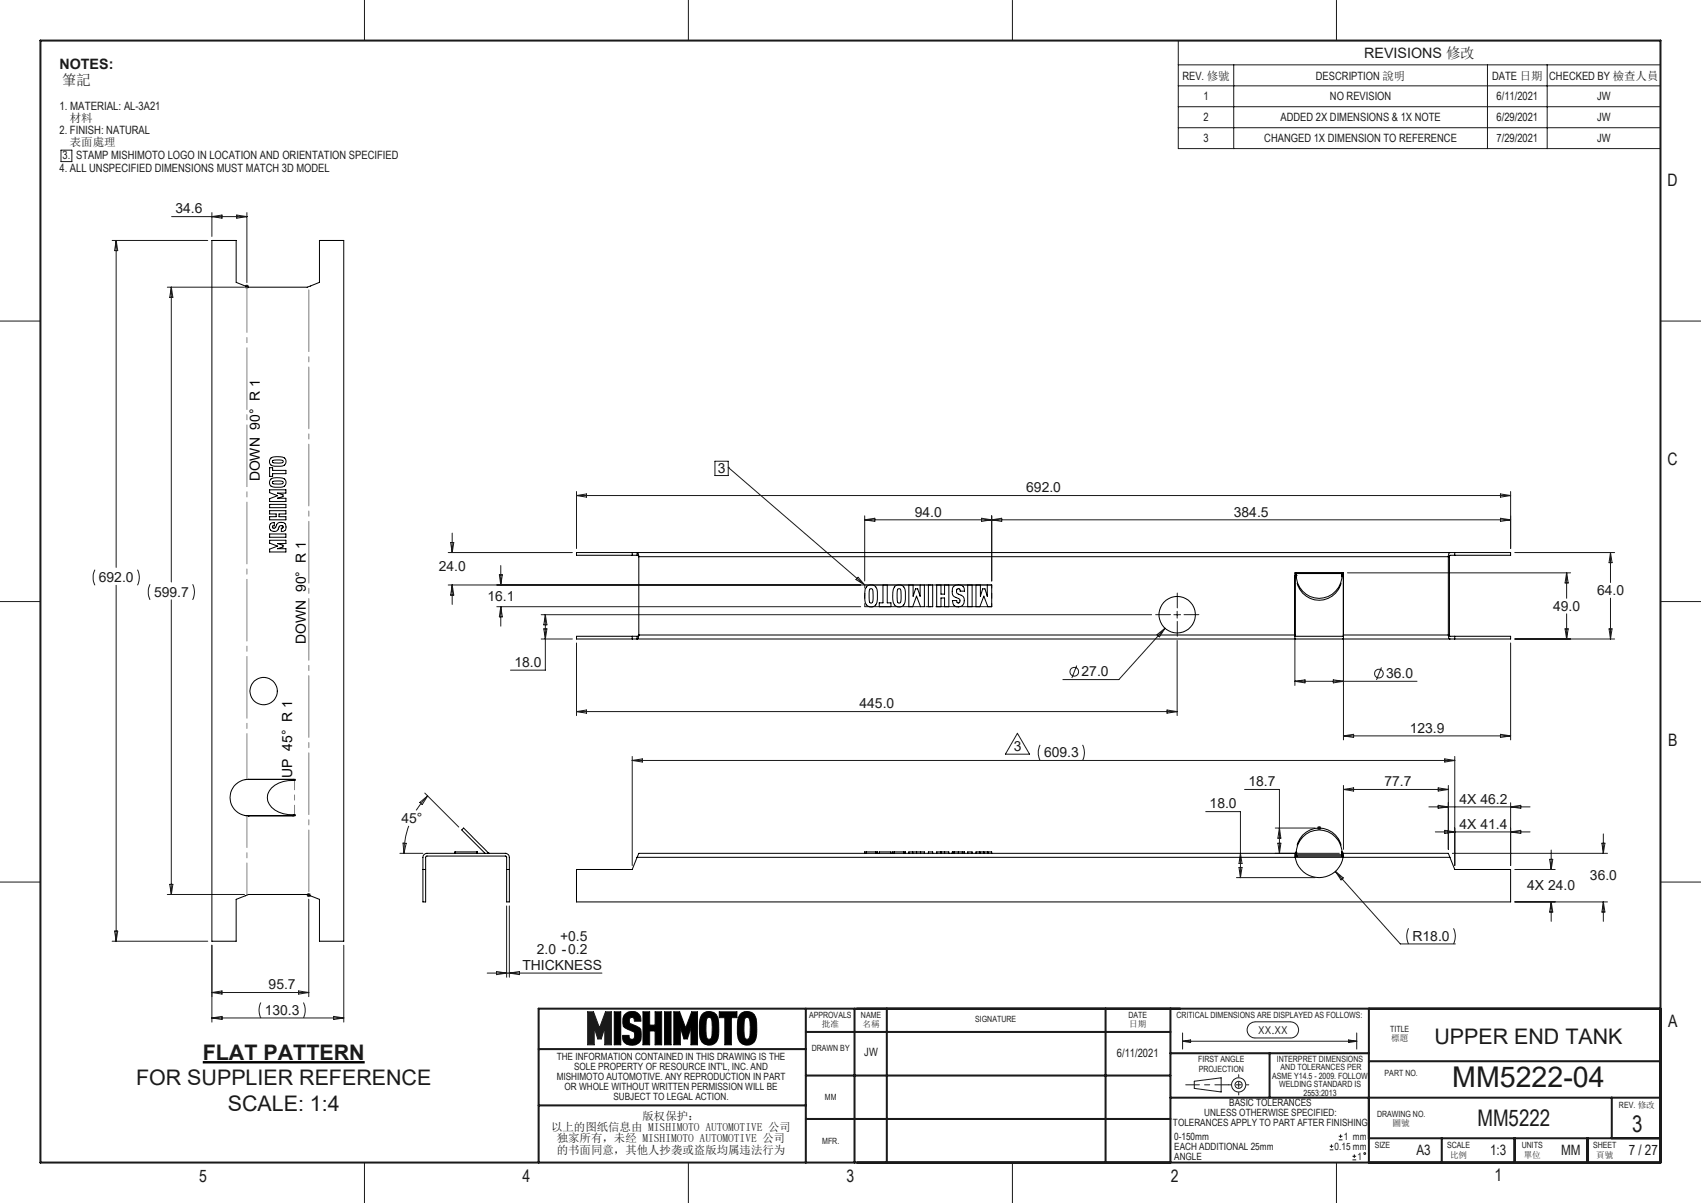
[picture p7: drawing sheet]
<svg xmlns="http://www.w3.org/2000/svg" width="420mm" height="297mm" viewBox="0 0 420 297" stroke-linecap="round" stroke-linejoin="round" font-family="sans-serif">
<g fill="none" stroke="#191924" stroke-width=".25">
<path d="M90 0v10M170 0v10M250 0v10M330 0v10M0 79.3h10M410 79.3h10M0 148.5h10M410 148.5h10M0 217.8h10M410 217.8h10M145.1 249.8h1.4l1.5 4 1.5-4h1.5v8.1h-1.7v-4.2l-.9 2.8h-.8l-.9-2.8v4.2h-1.6zM151.7 249.8h1.6v8.1h-1.6z"/>
<path d="M154.1 250.6a2.28 2.28 0 0 1 2.7-.8 2.28 2.28 0 0 1 1.5 2.3h-1.7l-.1-.7a.79 .79 0 0 0-1.2 .4 .79 .79 0 0 0 .7 1l1.9 .9 .3 .5 .1 1.1a2.23 2.23 0 0 1-2.8 2.7 1.95 1.95 0 0 1-1.8-2.4h1.6a.78 .78 0 0 0 .5 1h.5a1.38 1.38 0 0 0 .1-1.9l-2.2-1a2.99 2.99 0 0 1-.1-3.1zM158.8 249.8h1.6v3.3h1.3v-3.3h1.7v8.1h-1.7v-3.4h-1.3v3.4h-1.6zM164.1 249.8h1.6v8.1h-1.6zM166.4 249.8h1.4l1.5 4 1.5-4h1.4v8.1h-1.6v-4.2l-.9 2.8h-.8l-.9-2.8v4.2h-1.6zM173.3 250.5a2.41 2.41 0 0 1 2.8-.5 2.41 2.41 0 0 1 1.3 2.6 8.3 8.3 0 0 1-.5 4.6 2.41 2.41 0 0 1-2.9 .6 2.41 2.41 0 0 1-1.3-2.6 8.2 8.2 0 0 1 .6-4.7zM174.7 251.2h.7l.2 .3 .3 2a4.3 4.3 0 0 1-.5 3h-.7a5.6 5.6 0 0 1-.4-3.7l.2-1.3zM177.6 249.8h4.4v1.4h-1.4v6.7h-1.6v-6.7h-1.4zM182.7 250.5a2.41 2.41 0 0 1 2.8-.5 2.41 2.41 0 0 1 1.3 2.6 8.3 8.3 0 0 1-.5 4.6 2.43 2.43 0 0 1-2.9 .6 2.43 2.43 0 0 1-1.3-2.6 8.5 8.5 0 0 1 .6-4.7zM184.1 251.2h.7l.2 .3 .2 2a4.3 4.3 0 0 1-.4 3h-.7a5.6 5.6 0 0 1-.4-3.7l.2-1.3zM292 255v4M308.6 252.8l1.3-.5h8.7a1.99 1.99 0 0 1 2 2 1.99 1.99 0 0 1-2 2h-8.7a1.98 1.98 0 0 1-1.9-1.3 1.98 1.98 0 0 1 .6-2.2zM335 255v4"/>
<path d="M294.9 266.9l6.6-.8v3.5l-6.6-.9zM90 287v10M170 287v10M250 287v10M330 287v10"/>
<circle cx="305.8" cy="267.8" r="1.76"/>
<circle cx="305.8" cy="267.8" r=".87"/>
</g>
<path d="M303.4 267.8h5M305.9 265.3v5" fill="none" stroke="#191924" stroke-width=".25" stroke-dasharray="15.2 1.3 1.3 1.3" stroke-dashoffset="14.6"/>
<path d="M303.4 267.8h-10.6" fill="none" stroke="#191924" stroke-width=".25" stroke-dasharray="15.2 1.3 1.3 1.3" stroke-dashoffset="11.9"/>
<g fill="none" stroke="#191924" stroke-width=".5">
<path d="M10 10h400v277h-400zM133 259h66M199 254.8h90M199 249v38M211 249v38M219 249v38M273 249v38M289 249v38M338 249v38M410 249h-277v38M133 272.9h66M199 265.5h90"/>
<path d="M199 276.3h90M289 271h121M289 260h49M313.5 260v11M338 262h72M398 271v10M338 281h72M356 281v6M374 281v6M392 281v6"/>
</g>
<path d="M151.7 249.8v8.1h1.6v-8.1zM154.3 250.4a3.2 3.2 0 0 0-.1 3.3l2.3 1.1 .2 1.3-.3 .4-.6 .1-.4-.3-.1-.7h-1.6v.7a2.07 2.07 0 0 0 2.9 1.7 2.06 2.06 0 0 0 1.7-2.6 1.57 1.57 0 0 0-.6-1.8l-2.2-1-.1-1.1 .3-.3h.5l.4 .4v.5h1.7a2.21 2.21 0 0 0-1.1-2.2 2.21 2.21 0 0 0-2.4 .1zM158.7 249.8v8.1h1.7v-3.4h1.3v3.4h1.7v-8.1h-1.7v3.3h-1.3v-3.3zM164.1 249.8v8.1h1.6v-8.1zM166.4 249.8v8.1h1.6v-4.2l.9 2.8h.8l.9-2.8v4.2h1.6v-8.1h-1.4l-1.5 4-1.5-4zM173.4 250.4a7.2 7.2 0 0 0-.7 4.8 2.41 2.41 0 0 0 2.4 2.9 2.41 2.41 0 0 0 2.3-2.9 7.2 7.2 0 0 0-.6-4.8 2.38 2.38 0 0 0-3.4 0zM174.7 251.3l.7-.1a1.2 1.2 0 0 1 .4 1.4v2.7a1.04 1.04 0 0 1-.5 1.2h-.5a1.2 1.2 0 0 1-.5-1.3v-2.8zM177.6 249.8v1.4h1.4v6.7h1.6v-6.7h1.4v-1.4zM182.8 250.4a7 7 0 0 0-.7 4.5 2.62 2.62 0 0 0 1.6 3 2.4 2.4 0 0 0 3.1-2.7 7.2 7.2 0 0 0-.6-4.8 2.38 2.38 0 0 0-3.4 0zM184 251.4l.3-.2h.5a1.79 1.79 0 0 1 .4 1.8v2.5a.97 .97 0 0 1-.5 1h-.6a1.2 1.2 0 0 1-.4-1.3v-2.8z" fill-rule="evenodd" fill="#000"/>
<path d="M145.1 249.8h1.4l1.5 4 1.5-4h1.5v8.1h-1.7v-4.2l-.9 2.8h-.8l-.9-2.8v4.2h-1.6z" fill-rule="evenodd" fill="#191924"/>
<g fill="none" stroke="#191924" stroke-width=".25">
<path d="M290.9 10h119.1v26.7h-119.1zM290.9 16h119.1M304.6 16v20.7M367.3 16v20.7M382 16v20.7M15.1 37.1h2.6v2.8h-2.6zM290.9 21.2h119.1M290.9 26.3h119.1M290.9 31.5h119.1M27.7 59.4h23.6M28.7 59.4v80.7M28.7 59.4l.4 2.5h-.8z"/>
<path d="M42.4 53.5h18.6M52.3 52.5v5.9M52.3 53.5l2.5-.4v.8zM58.5 53.1l2.5 .4-2.5 .4zM61 52.5v17.3M41.3 70.9h19.1M42.3 70.9v72.8M42.3 70.9l.4 2.5h-.8zM60.5 70.8h1M60.6 70.4l.7 .7M61 70.3v1M61.3 70.4l-.7 .7"/>
<path d="M176.5 113.9h3.3v3.5h-3.3zM179.8 115.4l33.7 29M179.8 115.4h.1M110.7 136.4h30.6M111.3 133.9h.7l-.3 2.5zM111.7 131.6v4.8M123.6 139.6v4.8M142.3 121.4v14M142.3 122.3h230.7M142.3 122.3l2.5-.3v.7zM213.5 128.3h159.5M213.5 127.3v16.1"/>
<path d="M213.5 128.3l2.5-.4v.8zM242.4 127.9l2.5 .4-2.5 .4zM244.9 127.3v16.1M244.9 128.3l2.4-.4v.8zM370.5 122l2.5 .3-2.5 .4zM370.5 127.9l2.5 .4-2.5 .4zM373 121.4v14M374 136.4h24.7M397.7 136.4v7.4M397.7 136.4l.3 2.5h-.7zM23.4 140.6l-.4 1.5v1.2l.4 1.2M28.7 144.5v87.9"/>
<path d="M33.9 140.6l.5 1.8-.1 .9-.4 1.2M37 144.2l-.4 1.5 .1 1.2 .3 1.2M42.3 148.1v72.7M47.6 144.2l.4 1.8-.1 .9-.3 1.2M110.7 144.4h133.1M111.7 144.4v4.8M111.7 144.4l.3 2.5h-.7zM122.7 149.8h89.8M123.3 141.9h.7l-.4 2.5zM123.6 149.8v4.8M123.6 149.8l.4 2.5h-.7zM133.6 151.8h150.7"/>
<path d="M133.6 157.8h7.7M134.3 155.3h.7l-.3 2.5zM134.7 151.8v13.6h-8.7M134.7 151.8l.3 2.5h-.7zM142.3 158.7v18M211.9 142.5l1.6 1.9-2.2-1.3zM285.7 156.7l2-1.6-1.4 2.1zM287.7 155.1l-11.4 12.7h-13.9M289.8 151.8h1.7M290.7 158.1v18.6M290.7 150.9v1.7M319.7 157.8v11.4"/>
<path d="M331.7 157.8v24.9M332.7 141.4h55.1M373 158.7v24M374 157.8h24.7M386.4 155.3h.8l-.4 2.5zM386.8 141.4v6.3M386.8 151.5v6.3M386.8 141.4l.4 2.5h-.8zM397.3 155.3h.7l-.3 2.5zM397.7 147.7v10.1M142.3 175.7l2.5-.4v.8zM142.3 175.7h148.4"/>
<path d="M265.9 164.3l-1.2 3.1M288.1 175.3l2.6 .4-2.6 .4zM319.7 168.2h30.2M319.7 168.2l2.5-.4v.8zM329.2 167.8l2.5 .4-2.5 .4zM341.1 164.8l-1.2 3M103.6 198.1l2-1.6-1.4 2.1zM104.9 195.8l8.4 8.4M105.6 196.5l-2.8 3.6M156.1 186.8v26.9M156.1 187.7h203.1M156.1 187.7l2.5-.3v.7z"/>
<path d="M251.2 181l3 5.2h-6zM256.8 183.9l-.1 .3a4.3 4.3 0 0 0 .1 3.5M267.3 183.9l.5 1.8-.1 .9-.4 1.1M307.3 194.9h8.6v15.8M331.7 194.9h25.9M331.7 193.9v15.8M331.7 194.9l2.5-.4v.8zM331.7 181.7l2.5-.4v.8zM331.7 181.7h41.3M352.8 199.2h25M355.1 198.8l2.5 .4-2.5 .4zM355.1 194.5l2.5 .4-2.5 .4z"/>
<path d="M356.7 187.4l2.5 .3-2.5 .4zM357.6 193.9v15.8M359.2 186.8v26.9M370.5 181.3l2.5 .4-2.5 .4zM373 198.2v15.5M373 199.2l2.5-.4v.8zM41.9 218.3h.8l-.4 2.5zM98.7 210.7h5.7M99.5 208.1l.8 .1-.6 2.5zM100.9 203.9a21 21 0 0 0-1.2 6.8M297.7 200.4h8.6v16.3M305.3 216.7h19.4"/>
<path d="M305.9 214.2h.8l-.4 2.5zM306.3 210.7l.4 2.5h-.8zM314.9 204.4h9.8M314.9 210.7h15.8M315.5 208.2h.8l-.4 2.5zM315.9 204.4l.4 2.5h-.8zM325.2 204.4h1M325.4 204.1l.7 .7M325.7 203.9v1M326.1 204.1l-.7 .7M329.7 215.1l16.1 17.9h13.5M329.7 215.1l2 1.6-.6 .5z"/>
<path d="M354.4 205.4h23.4M356.7 205l2.5 .4-2.5 .4zM358.6 210.7h38.3M373 205.4l2.5-.4v.8zM374 214.7h10M382.6 212.2h.8l-.4 2.5zM383 209.9v4.8M395.5 208.2h.8l-.4 2.5zM395.9 205.9v4.8M27.7 232.4h23.6M28.3 229.9h.8l-.4 2.5zM41.3 220.8h19.1"/>
<path d="M52.3 233.4v18.9M75.7 221h1M75.9 220.6l.7 .7M76.2 220.5v1M76.2 222v24.1M76.6 220.6l-.7 .7M84.9 233.4v18.9M122.6 239.9l2.5 .3-2.5 .4zM125.1 223.7v17.6M125.8 223.7v17.6M347.8 229.2l-.5 1.8 .1 .9 .4 1.1M358.9 229.2l.4 1.8v.9l-.4 1.1"/>
<path d="M374 222.7h22.9M383 222.7v4.8M383 222.7l.4 2.5h-.8zM395.9 222.7l.4 2.5h-.8zM395.9 222.7v4.8M52.3 251.3l2.5-.4v.8zM52.3 251.3h32.6M52.3 245l2.5-.4v.8zM52.3 245h23.9M64.4 247.5l-.4 1.8v.9l.4 1.1M73.7 244.6l2.5 .4-2.5 .4zM74.9 247.5l.1 .3a4.4 4.4 0 0 1-.1 3.5"/>
<path d="M82.4 250.9l2.5 .4-2.5 .4zM120.3 240.2h28.3M125.8 240.2l2.5-.3v.7zM292 257.1h43M292 257.1l2-.4v.7zM333 256.7l2 .4-2 .3zM328.3 283.9h.9M328.3 283h.9M328.8 282.5v.9M330.6 281.4h.9M330.6 280.5h.9M331 280.1v.8"/>
<path d="M333.9 286.3h1M333.9 285.5h1M334.4 285v.9"/>
<circle cx="265.2" cy="165.8" r="1.07"/>
<circle cx="340.5" cy="166.3" r="1.08"/>
<circle cx="337" cy="284.8" r=".22"/>
</g>
<path d="M50.1 262.3h39.9" fill="none" stroke="#000" stroke-width=".59"/>
<path d="M289 151.7h-3.7M290.7 150.1v-3.7M290.7 153.4v3.7M292.4 151.7h3.6" fill="none" stroke="#191924" stroke-width=".25" stroke-dasharray="15.2 1.3 1.3 1.3"/>
<path d="M213.5 144.4h31.4M213.5 149.8h31.4" fill="none" stroke="#191924" stroke-width=".25" stroke-dasharray="15.2 1.3 1.3 1.3" stroke-dashoffset="1.5"/>
<path d="M213.5 144.4v5.4M244.9 144.4v5.4" fill="none" stroke="#191924" stroke-width=".25" stroke-dasharray="15.2 1.3 1.3 1.3" stroke-dashoffset="14.5"/>
<path d="M61 221v-19.7" fill="none" stroke="#808080" stroke-width=".25" stroke-dasharray="15.2 1.3 1.3 1.3" stroke-dashoffset="7.3"/>
<path d="M72.7 192.6v8.5" fill="none" stroke="#808080" stroke-width=".25" stroke-dasharray="15.2 1.3 1.3 1.3" stroke-dashoffset="12.9"/>
<path d="M76.3 221v-150.3" fill="none" stroke="#808080" stroke-width=".25" stroke-dasharray="15.2 1.3 1.3 1.3" stroke-dashoffset="-.8"/>
<path d="M61 192.4v-121.7" fill="none" stroke="#808080" stroke-width=".25" stroke-dasharray="15.2 1.3 1.3 1.3" stroke-dashoffset="3.9"/>
<g fill="none" stroke="#000" stroke-width=".25">
<path d="M52.3 59.4h6v10.3l3 1.2h14.5l3.1-1.2v-10.3h6v173h-6v-10.4l-3.1-1.2h-14.5l-3 1.2v10.4h-6zM66.6 115.5h.7v.6h3.3v.8h-3.3v.7h-.7zM66.9 118.2l1.5-.3a2.01 2.01 0 0 1 2.2 .8 1.3 1.3 0 0 1-.4 1.4 1.3 1.3 0 0 1-1.4 .2 1.94 1.94 0 0 1-2.2-.7 1.21 1.21 0 0 1 .3-1.4zM66.9 113.1l1.5-.4a2.01 2.01 0 0 1 2.2 .8 1.3 1.3 0 0 1-.4 1.4 1.3 1.3 0 0 1-1.4 .2 1.94 1.94 0 0 1-2.2-.7 1.21 1.21 0 0 1 .3-1.3zM67.3 118.9l.3-.1a2.9 2.9 0 0 1 2.3 .2v.2a2.6 2.6 0 0 1-2.4 .2l-.3-.3zM67.3 113.7l.3-.1a2.9 2.9 0 0 1 2.3 .2v.2a2.6 2.6 0 0 1-2.4 .3l-.3-.4zM66.6 133.4h4v.8h-2.1l1.4 .4v.4l-1.4 .5h2.1v.8h-4v-.7l1.9-.8-1.9-.7zM66.6 120.9h4v.8h-2.1l1.4 .5v.4l-1.4 .4h2.1v.8h-4v-.7l1.9-.7-1.9-.8zM66.6 124.5h4v.8h-4zM66.6 126.1h4v.8h-1.7v.7h1.7v.7h-4v-.7h1.6v-.7h-1.6zM66.6 131.8h4v.8h-4zM66.8 129.3l.9-.3v.8a.32 .32 0 0 0-.4 .1 .32 .32 0 0 0 .1 .4h.6a1.39 1.39 0 0 1 1-1.3 1.39 1.39 0 0 1 1.5 .5 1.09 1.09 0 0 1 0 1.2 1.09 1.09 0 0 1-1 .5v-.8a.34 .34 0 0 0 .4-.2 .34 .34 0 0 0-.2-.4l-.7 .1a1.33 1.33 0 0 1-.8 1.2 1.33 1.33 0 0 1-1.4-.3 1.29 1.29 0 0 1 0-1.5z"/>
<path d="M156.1 136.4v.7M157.3 137.1v-.7l.3 .3 .1 .7M157.3 137.1l.4 .3M157.3 137.1h-15v-.7h230.7v.7h-15l-.1 .2v19.8h15.1v.7h-41.4M157.7 137.4v19.4M157.7 137.4h199.9M357.6 137.4v19.4M358 136.4l-.3 .3-.1 .7M359.2 136.4v.7M156.1 157.1v.7M157.3 157.1h-15v.7h177.5M157.7 156.8l-.3 1-.1-.7"/>
<path d="M157.7 156.8l-.4 .3M157.7 156.8h162M214.1 144.7a1.58 1.58 0 0 1 1.8-.1 1.58 1.58 0 0 1 .7 1.6 4.7 4.7 0 0 1-.6 3.4 1.56 1.56 0 0 1-1.7 .1 1.56 1.56 0 0 1-.8-1.6 4.8 4.8 0 0 1 .6-3.4zM214.8 145.4h.5a5.4 5.4 0 0 1 0 3.4 .48 .48 0 0 1-.5 0 .48 .48 0 0 1-.2-.6v-1.8zM218 144.4h1.1v4.4h.9v1h-2.9v-1h.9zM221.1 144.7a1.58 1.58 0 0 1 1.7-.1 1.58 1.58 0 0 1 .8 1.6 4.7 4.7 0 0 1-.7 3.4 1.56 1.56 0 0 1-1.7 .1 1.56 1.56 0 0 1-.7-1.6 4.8 4.8 0 0 1 .6-3.4zM221.8 145.4h.4a6.1 6.1 0 0 1 0 3.4 .49 .49 0 0 1-.5 0 .49 .49 0 0 1-.2-.6v-1.8zM224.4 144.4h1.1v2.8l.6-1.8h.5l.6 1.8v-2.8h1v5.4h-.9l-1-2.6-.9 2.6h-1zM229.2 144.4h1.1v5.4h-1.1zM231.3 144.4h1v2.3h.9v-2.3h1.1v5.4h-1.1v-2.2h-.9v2.2h-1zM235.5 144.8a1.57 1.57 0 0 1 1.7-.4 1.57 1.57 0 0 1 1 1.5h-1.1a.45 .45 0 0 0-.3-.5 .45 .45 0 0 0-.6 .2v.6l.3 .4a1.62 1.62 0 0 1 1.6 1.8 1.62 1.62 0 0 1-2 1.4l-.5-.3-.3-.5-.1-.7h1a.42 .42 0 0 0 .2 .5 .42 .42 0 0 0 .6-.2l-.1-.7a1.97 1.97 0 0 1-1.7-2.6zM238.9 144.4h1.1v5.4h-1.1z"/>
<path d="M241 144.4h1.1v2.8l.5-1.8h.6l.6 1.8v-2.8h1.1v5.4h-1l-1-2.6-1 2.6h-.9zM319.7 156.8l.1 1M319.7 142.1h.1M319.8 157.8h11.8M320 141.6a5.7 5.7 0 0 0 5.7 6.1 5.7 5.7 0 0 0 5.7-6.1M320 142.1h.1M320 141.6v-.2h11.4v.2M320 141.6v.8M320 141.6h11.4M320 141.4h-.3v15.4M320.3 144a5.6 5.6 0 0 0 5.4 4.2 5.6 5.6 0 0 0 5.4-4.2M331.4 142.1h.1"/>
<path d="M331.4 141.6v.8M331.4 141.4h.3v15.4M331.7 142.1l-.1 15h-11.8v-.3M331.7 156.8l-.1 1M331.7 156.8h25.9M357.6 156.8l.1 .7 .3 .3M359.2 157.1v.7M61.3 192.4a4.5 4.5 0 0 0-4.5 4.1 4.5 4.5 0 0 0 3.8 4.9M61.3 192.4h.1M61.3 192.4h11.5v.2h-.3M72.4 192.4h.1M72.5 192.7a6.3 6.3 0 0 0-6.4 3.4 3.9 3.9 0 0 0 2.8 4.4 8.8 8.8 0 0 0 3.9 .7v.2h-11.5"/>
<path d="M72.5 192.6v.1M60.6 201.4h.7M61.3 201.4h.1M72.4 201.4h.1M104.4 214.7h.7M104.6 211.1l.6-.4h19.6a.96 .96 0 0 1 1 1v11h-.7v-11.1l-.2-.3-19.7 .1-.1 .2v11.1h-.7v-11zM112.4 210.3v.4M112.4 210.7v-.4h5.4v.4M117.8 210.3v.4M120.5 210.5l-6-6.1-.5 .5 .1 .1 5.7 5.7M120.5 210.5l-.1 .2M120.5 210.5l.1 .1"/>
<path d="M120.6 210.6l.3 .1M120.6 210.6l-.1 .1M125.1 214.7h.7M157.3 211.7l-1.2 3h-13.8v8h230.7v-8h-13.8l-1.2-3M157.3 211.7h200.7M213.9 210.3h2.4M213.9 210.3h-.4v.4M213.9 210.3v.4M216.3 210.3h.3v.4M216.3 210.3v.4M217.1 210.7v-.4h2.9v.4M220.8 210.3h2.4"/>
<path d="M220.8 210.3h-.4v.4M220.8 210.3v.4M223.2 210.3h.4v.4M223.2 210.3v.4M224.4 210.7v-.4h3.8v.4M225.4 210.3v.4M226.3 210.3v.4M227.3 210.3v.4M229.2 210.7v-.4h1.1v.4M231.3 210.7v-.4h3v.4M232.3 210.3v.4M233.2 210.3v.4"/>
<path d="M235.1 210.3v.4M235.6 210.3h1M235.6 210.3h-.4v.4M235.6 210.3v.4M236.6 210.3h1M236.6 210.3v.4M237.6 210.3h.5v.4M237.6 210.3v.4M238.2 210.3v.4M238.9 210.7v-.4h1.1v.4M241 210.7v-.4h3.9v.4M241.9 210.3v.4"/>
<path d="M242.9 210.3v.4M243.9 210.3v.4M319.7 210.7a6 6 0 0 0 6 6 6 6 0 0 0 6-6M319.8 211.3h11.9M320 210.7h-162.3l-.4 1M320 211a5.7 5.7 0 0 1 5.7-6.1 5.7 5.7 0 0 1 5.7 6.1M320 210.6h.1M320 211v.3M320 211.3h.1M320 210.2v.8M320 211h11.4M320.3 208.6a5.6 5.6 0 0 1 5.4-4.2 5.6 5.6 0 0 1 5.4 4.2"/>
<path d="M331.4 210.7h26.2l.4 1M331.4 210.6h.1M331.4 211v.3M331.4 211.3h.1M331.4 210.2v.8"/>
<circle cx="290.7" cy="151.7" r="4.5"/>
<circle cx="65.1" cy="170.6" r="3.4"/>
</g>
<text font-size="7.1" fill="#191924" x="358.6" y="268.5">MM5222-04</text>
<g font-size="5.6" fill="#191924">
<text x="364.8" y="278">MM5222</text>
<text x="403" y="279.5">3</text>
</g>
<g font-size="5.3" fill="#191924">
<text x="354.2" y="257.8">UPPER END TANK</text>
<text x="50.1" y="261.7">FLAT PATTERN</text>
<text x="33.6" y="268">FOR SUPPLIER REFERENCE</text>
<text x="56.2" y="274.2">SCALE: 1:4</text>
</g>
<g font-size="4.2" fill="#191924">
<text x="411.7" y="45.9">D</text>
<text x="411.7" y="114.7">C</text>
<text x="411.9" y="184.3">B</text>
<text x="411.9" y="253.4">A</text>
<text x="49.2" y="291.7">5</text>
<text x="129" y="291.7">4</text>
<text x="209" y="291.7">3</text>
<text x="289.1" y="291.7">2</text>
<text x="369" y="291.5">1</text>
</g>
<g font-size="3.5" fill="#191924">
<text x="14.7" y="17">NOTES:</text>
<text x="336.9" y="14.4">REVISIONS 修改</text>
<text x="15.3" y="20.9">筆記</text>
<text x="349.7" y="285.2">A3</text>
<text x="367.9" y="285.2">1:3</text>
<text x="385.4" y="285.2">MM</text>
<text x="402.1" y="285.2">7 / 27</text>
</g>
<g font-size="3.4" fill="#191924">
<text x="43.3" y="52.7">34.6</text>
<text x="177.2" y="116.7">3</text>
<text x="253.4" y="121.6">692.0</text>
<text x="225.9" y="127.6">94.0</text>
<text x="304.6" y="127.6">384.5</text>
<text x="24.4" y="143.7">692.0</text>
<text x="108.3" y="140.9">24.0</text>
<text x="38" y="147.3">599.7</text>
<text x="120.3" y="148.4">16.1</text>
<text x="394.3" y="146.9">64.0</text>
<text x="383.5" y="150.7">49.0</text>
<text x="127" y="164.7">18.0</text>
<text x="267" y="167">27.0</text>
<text x="342.3" y="167.4">36.0</text>
<text x="212.2" y="174.9">445.0</text>
<text x="250.3" y="185.5">3</text>
<text x="348.1" y="180.9">123.9</text>
<text x="257.8" y="187">609.3</text>
<text x="308.3" y="194.1">18.7</text>
<text x="341.8" y="194.1">77.7</text>
<text x="99.1" y="203.1">45°</text>
<text x="298.7" y="199.6">18.0</text>
<text x="360.4" y="198.4">4X 46.2</text>
<text x="360.4" y="204.6">4X 41.4</text>
<text x="377.1" y="219.7">4X 24.0</text>
<text x="392.6" y="217.2">36.0</text>
<text x="138.3" y="232.4">+0.5</text>
<text x="348.8" y="232.2">R18.0</text>
<text x="129" y="239.5">THICKNESS</text>
<text x="132.6" y="235.6">2.0 -0.2</text>
<text x="66.3" y="244.3">95.7</text>
<text x="65.4" y="250.5">130.3</text>
</g>
<g font-size="3.4">
<text x="64.2" y="118.9" transform="rotate(-90 64.2 118.9)">DOWN 90° R 1</text>
<text x="75.5" y="158.9" transform="rotate(-90 75.5 158.9)">DOWN 90° R 1</text>
<text x="72.1" y="192" transform="rotate(-90 72.1 192)">UP 45° R 1</text>
</g>
<g font-size="2.8" fill="#191924">
<text x="291.9" y="19.7">REV. 修號</text>
<text x="324.9" y="19.7">DESCRIPTION 說明</text>
<text x="368.4" y="19.7">DATE 日期</text>
<text x="382.5" y="19.7">CHECKED BY 檢查人員</text>
<text x="14.7" y="27.2">1. MATERIAL: AL-3A21</text>
<text x="297.1" y="24.8">1</text>
<text x="297.1" y="30">2</text>
<text x="316.2" y="30">ADDED 2X DIMENSIONS &amp; 1X NOTE</text>
<text x="328.4" y="24.8">NO REVISION</text>
<text x="369.5" y="24.8">6/11/2021</text>
<text x="369.5" y="30">6/29/2021</text>
<text x="394.3" y="24.8">JW</text>
<text x="394.3" y="30">JW</text>
<text x="14.7" y="33">2. FINISH: NATURAL</text>
<text x="17.3" y="30.2">材料</text>
<text x="297.1" y="35.1">3</text>
<text x="312.2" y="35.1">CHANGED 1X DIMENSION TO REFERENCE</text>
<text x="369.5" y="35.1">7/29/2021</text>
<text x="394.3" y="35.1">JW</text>
<text x="15.5" y="39.3">3.</text>
<text x="17.3" y="36.1">表面處理</text>
<text x="18.8" y="39.3">STAMP MISHIMOTO LOGO IN LOCATION AND ORIENTATION SPECIFIED</text>
<text x="14.7" y="42.5">4. ALL UNSPECIFIED DIMENSIONS MUST MATCH 3D MODEL</text>
<text x="213.4" y="260.8">JW</text>
<text x="275.8" y="260.9">6/11/2021</text>
<text x="136.1" y="279.2">以上的图纸信息由 MISHIMOTO AUTOMOTIVE 公司</text>
<text x="158.6" y="276.4">版权保护：</text>
<text x="137.5" y="282.1">独家所有，未经 MISHIMOTO AUTOMOTIVE 公司</text>
<text x="137.5" y="284.9">的书面同意，其他人抄袭或盗版均属违法行为</text>
</g>
<text font-size="2.7" fill="#191924" x="310.7" y="255.3">XX.XX</text>
<g font-size="2.5" fill="#191924">
<text x="137.5" y="261.7">THE INFORMATION CONTAINED IN THIS DRAWING IS THE</text>
<text x="137.5" y="266.7">MISHIMOTO AUTOMOTIVE. ANY REPRODUCTION IN PART</text>
<text x="139.4" y="269.1">OR WHOLE WITHOUT WRITTEN PERMISSION WILL BE</text>
<text x="141.8" y="264.2">SOLE PROPERTY OF RESOURCE INT'L, INC. AND</text>
<text x="151.5" y="271.6">SUBJECT TO LEGAL ACTION.</text>
<text x="297.3" y="275.6">UNLESS OTHERWISE SPECIFIED:</text>
<text x="303.5" y="273.2">BASIC TOLERANCES</text>
<text x="289.6" y="278.1">TOLERANCES APPLY TO PART AFTER FINISHING</text>
<text x="289.9" y="281.3">0-150mm</text>
<text x="331.8" y="281.3">1 mm</text>
<text x="289.9" y="283.8">EACH ADDITIONAL 25mm</text>
<text x="289.9" y="286.3">ANGLE</text>
<text x="329.5" y="283.8">0.15 mm</text>
<text x="335.2" y="286.3">1</text>
</g>
<g font-size="2.1" fill="#191924">
<text x="199.8" y="251.4">APPROVALS</text>
<text x="212.6" y="251.4">NAME</text>
<text x="278.6" y="251.3">DATE</text>
<text x="290.5" y="251.4">CRITICAL DIMENSIONS ARE DISPLAYED AS FOLLOWS:</text>
<text x="202.9" y="253.7">批准</text>
<text x="213" y="253.7">名稱</text>
<text x="240.8" y="252.3">SIGNATURE</text>
<text x="278.8" y="253.6">日期</text>
<text x="343.3" y="254.8">TITLE</text>
<text x="343.5" y="257.1">標題</text>
<text x="200.4" y="259.5">DRAWN BY</text>
<text x="295.9" y="262.1">FIRST ANGLE</text>
<text x="315.3" y="262.1">INTERPRET DIMENSIONS</text>
<text x="296" y="264.6">PROJECTION</text>
<text x="314.1" y="266.3">ASME Y14.5 - 2009. FOLLOW</text>
<text x="315.8" y="268.5">WELDING STANDARD IS</text>
<text x="316.2" y="264.2">AND TOLERANCES PER</text>
<text x="341.9" y="265.7">PART NO.</text>
<text x="203.7" y="271.6">MM</text>
<text x="321.8" y="270.6">2553:2013</text>
<text x="340" y="275.8">DRAWING NO.</text>
<text x="399.7" y="273.5">REV. 修改</text>
<text x="343.9" y="278.1">圖號</text>
<text x="203" y="282.3">MFR.</text>
<text x="339.4" y="283.5">SIZE</text>
<text x="357.3" y="283.5">SCALE</text>
<text x="358" y="285.8">比例</text>
<text x="375.7" y="283.5">UNITS</text>
<text x="376.2" y="285.8">單位</text>
<text x="393.4" y="283.5">SHEET</text>
<text x="394.1" y="285.8">頁號</text>
</g>
</svg>
